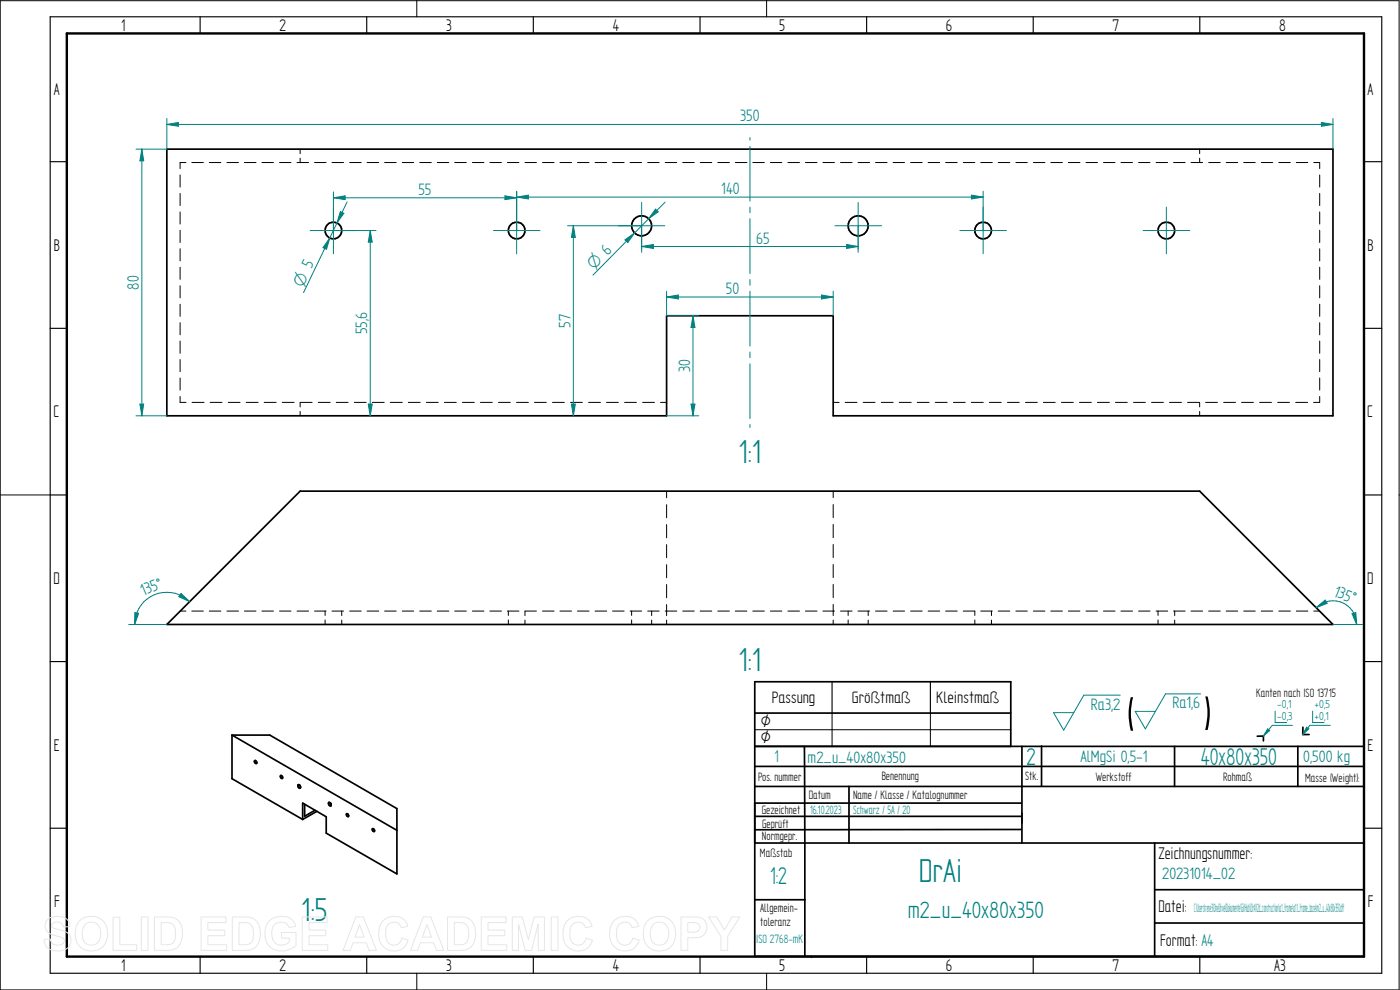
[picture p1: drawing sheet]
<svg xmlns="http://www.w3.org/2000/svg" width="420mm" height="297mm" viewBox="0 0 420 297" stroke-linecap="round" stroke-linejoin="round" font-family="sans-serif">
<g fill="none" stroke="#000" stroke-width=".51">
<path d="M226.5 214h76.8M391 218.2v2.2h1.9M226.5 223.9h182.9v63h-182.9v-82.3h76.8v19.3M226.5 236h182.9M226.5 230h182.9M241.4 223.9l.1 63M254.8 236v16.9M306.7 223.9v29M312.6 223.8v12M352.5 223.9v12.1M379.2 220.9h-1.9M379.2 220.8v1.5"/>
<path d="M389.5 223.9v12.1M226.5 252.9h182.9M226.5 244.9h80M226.5 241h80M306.5 248.9l-80 .1M346.5 252.9v34M226.5 270h15M346.5 276.9h62.9M346.5 267h62.9"/>
</g>
<circle cx="243.5" cy="286.9" r=".25" fill="#000"/>
<path d="M249.7 204.6v9.4M279.2 204.6v9.4" fill="none" stroke="#000" stroke-width=".34"/>
<path d="M226.5 218.9h76.8M249.7 214v9.9M279.2 214v9.9" fill="none" stroke="#000" stroke-width=".3"/>
<path d="M381.8 217.6l-2.6 3.2" fill="none" stroke="#008080" stroke-width=".3"/>
<path d="M380.4 218.7l.7 .5-1.9 1.6z" fill="#008080"/>
<path d="M380.4 218.7l.7 .5-1.9 1.6zM381.8 217.6h6.1M382.7 213.4v3.4h3.5M393.1 217.6l-2.1 2.8" fill="none" stroke="#008080" stroke-width=".3"/>
<path d="M392.1 218.2l.7 .5-1.8 1.7z" fill="#008080"/>
<g fill="none" stroke="#008080" stroke-width=".3">
<path d="M50.1 37.3l3.4-.6v1.2zM50.1 35.6v9.1M400 35.6v9.1M225.1 41.3v.8M225.1 43.9v16.4M225.1 62.1v1.7M225.1 65.6v16.5M225.1 83.9v1.7M225.1 87.4v16.4M225.1 105.6v1.7M225.1 109.1v16.5M225.1 127.4v.9"/>
<path d="M336.2 208.6h-10.9l-6.1 10.5-3-5.3h6.1M360.3 208.2h-10.5l-6.1 10.5-3-5.3h6M392.1 218.2l.7 .5-1.8 1.7zM393.1 217.6h6.1M393.9 213.4v3.4h3.5"/>
</g>
<g fill="none" stroke="#000" stroke-width=".3">
<path d="M.1 .2h419.8v296.8h-419.8M125.1 0v5M230.1 0v5M54 52.5v3.6M54 58v3.7M55.8 48.8h-1.8v1.8M57.6 48.8h3.4M62.8 48.8h3.5M68.1 48.8h3.5M73.4 48.8h3.4M78.6 48.8h3.5M83.9 48.8h3.4"/>
<path d="M89.1 48.8h3.5M90.1 44.7v1.4M90.1 47.5v1.3M94.4 48.8h3.5M99.6 48.8h3.5M104.9 48.8h3.5M110.2 48.8h3.5M115.4 48.8h3.5M120.7 48.8h3.5M126 48.8h3.4M131.2 48.8h3.5M136.5 48.8h3.4"/>
<path d="M141.8 48.8h3.4M147 48.8h3.5M152.3 48.8h3.4M157.6 48.8h3.4M162.8 48.8h3.5M168.1 48.8h3.4M173.3 48.8h3.5M178.6 48.8h3.5M183.8 48.8h3.5M189.1 48.8h3.5M194.4 48.8h3.4M199.6 48.8h3.5"/>
<path d="M204.9 48.8h3.5M210.1 48.8h3.5M215.4 48.8h3.5M220.7 48.8h3.4M225.9 48.8h3.5M231.2 48.8h3.4M236.5 48.8h3.4M241.7 48.8h3.5M247 48.8h3.4M252.3 48.8h3.4M257.5 48.8h3.5M262.8 48.8h3.4"/>
<path d="M268 48.8h3.5M273.3 48.8h3.5M278.5 48.8h3.5M283.8 48.8h3.5M289.1 48.8h3.5M294.3 48.8h3.5M299.6 48.8h3.5M304.9 48.8h3.4M310.1 48.8h3.5M315.4 48.8h3.4M320.6 48.8h3.5M325.9 48.8h3.5"/>
<path d="M331.2 48.8h3.4M336.4 48.8h3.5M341.7 48.8h3.4M347 48.8h3.4M352.2 48.8h3.5M357.5 48.8h3.4M360 44.7v1.4M360 47.5v1.3M362.7 48.8h3.5M368 48.8h3.5M373.2 48.8h3.5M378.5 48.8h3.5"/>
<path d="M383.8 48.8h3.5M389 48.8h3.5M394.3 48.8h1.8v1.8M396.1 52.5v3.6M396.1 58v3.7M54 63.6v3.6M54 69.1v3.7M54 74.6v3.7M396.1 63.6v3.6M396.1 69.1v3.7M396.1 74.6v3.7M54 80.2v3.6"/>
<path d="M54 85.7v3.7M54 91.3v3.6M54 96.8v3.7M396.1 80.2v3.6M396.1 85.7v3.7M396.1 91.3v3.6M396.1 96.8v3.7M54 119v1.7h1.8M54 102.3v3.7M54 107.9v3.6M54 113.4v3.7M396.1 102.3v3.7"/>
<path d="M396.1 107.9v3.6M396.1 113.4v3.7M396.1 119v1.7h-1.9M57.6 120.7h3.6M63.1 120.7h3.5M68.5 120.7h3.5M73.9 120.7h3.6M79.3 120.7h3.6M84.7 120.7h3.6M90.1 123.4v1.4M93.7 120.7h-3.6v1.4M95.5 120.7h3.6"/>
<path d="M100.9 120.7h3.6M106.3 120.7h3.6M111.7 120.7h3.6M117.1 120.7h3.6M122.5 120.7h3.6M128 120.7h3.5M133.4 120.7h3.5M138.8 120.7h3.6M144.2 120.7h3.5M149.6 120.7h3.6M155 120.7h3.6M160.4 120.7h3.5"/>
<path d="M165.8 120.7h3.6M171.2 120.7h3.6M176.6 120.7h3.6M182 120.7h3.6M187.4 120.7h3.6M192.9 120.7h3.5M198.2 120.7h1.9M250.1 120.7h1.7M253.7 120.7h3.5M259.1 120.7h3.5M264.5 120.7h3.5M269.9 120.7h3.6"/>
<path d="M275.3 120.7h3.5M280.7 120.7h3.6M286.1 120.7h3.6M291.5 120.7h3.6M296.9 120.7h3.6M302.3 120.7h3.6M307.8 120.7h3.5M313.1 120.7h3.6M318.5 120.7h3.6M324 120.7h3.5M329.3 120.7h3.6M334.8 120.7h3.5"/>
<path d="M340.2 120.7h3.5M345.6 120.7h3.6M351 120.7h3.6M356.4 120.7h3.5M360 120.7v1.4M360 123.4v1.4M361.8 120.7h3.6M367.2 120.7h3.6M372.6 120.7h3.6M378 120.7h3.6M383.4 120.7h3.6M388.9 120.7h3.5"/>
<path d="M.1 148.5h15M200.1 147.4v2M200.1 151.4v4M200.1 157.4v4M250.1 147.4v1.9M250.1 151.4v3.9M250.1 157.4v3.9M419.9 148.5h.2M200.1 163.4v3.9M200.1 169.4v4M200.1 175.4v4M250.1 163.4v3.9"/>
<path d="M250.1 169.4v3.9M250.1 175.3v4M54 183.3h1.8M57.6 183.3h3.4M62.8 183.3h3.5M68.1 183.3h3.5M73.4 183.3h3.4M78.6 183.3h3.5M83.9 183.3h3.4M89.1 183.3h3.5M94.4 183.3h3.5M97.6 183.3v1.4"/>
<path d="M97.6 186v1.4M99.6 183.3h3.5M102.6 183.3v1.4M102.6 186.1v1.3M104.9 183.3h3.5M110.2 183.3h3.5M115.4 183.3h3.5M120.7 183.3h3.5M126 183.3h3.4M131.2 183.3h3.5M136.5 183.3h3.4M141.8 183.3h3.4"/>
<path d="M147 183.3h3.5M152.3 183.3h3.4M152.6 183.3v1.4M152.6 186v1.4M157.6 186.1v1.3M161 183.3h-3.4v1.4M162.8 183.3h3.5M168.1 183.3h3.4M173.3 183.3h3.5M178.6 183.3h3.5M183.8 183.3h3.5M189.1 183.3h3.5"/>
<path d="M189.6 183.3v1.4M189.6 186v1.4M194.4 183.3h3.4M195.6 183.3v1.4M195.6 186.1v1.3M199.6 183.3h3.5M200.1 181.4v3.3M200.1 186.1v1.3M204.9 183.3h3.5M210.1 183.3h3.5M215.4 183.3h3.5M220.7 183.3h3.4"/>
<path d="M225.9 183.3h3.5M231.2 183.3h3.4M236.5 183.3h3.4M241.7 183.3h3.5M247 183.3h3.4M250.1 181.4v3.3M250.1 186.1v1.3M252.3 183.3h3.4M254.5 183.3v1.4M254.5 186v1.4M257.5 183.3h3.5M260.6 183.3v1.4"/>
<path d="M260.6 186.1v1.3M262.8 183.3h3.4M268 183.3h3.5M273.3 183.3h3.5M278.5 183.3h3.5M283.8 183.3h3.5M289.1 183.3h3.5v1.4M292.6 186v1.4M294.3 183.3h3.5M297.5 183.3v1.4M297.5 186.1v1.3M299.6 183.3h3.5"/>
<path d="M304.9 183.3h3.4M310.1 183.3h3.5M315.4 183.3h3.4M320.6 183.3h3.5M325.9 183.3h3.5M331.2 183.3h3.4M336.4 183.3h3.5M341.7 183.3h3.4M347 183.3h3.4M347.5 183.3v1.4M347.5 186v1.4M352.2 183.3h3.5"/>
<path d="M352.5 183.3v1.4M352.5 186.1v1.3M357.5 183.3h3.4M362.7 183.3h3.5M368 183.3h3.5M373.2 183.3h3.5M378.5 183.3h3.5M383.8 183.3h3.5M389 183.3h3.5M394.3 183.3h1.8M125.1 292v5M230.1 292v5"/>
</g>
<g fill="none" stroke="#000" stroke-width=".34">
<path d="M15.1 5h399.6v287h-399.6zM60.1 5v5M110.1 5v5M160.1 5v5M210.1 5v5M260.1 5v5M310.1 5v5M360.1 5v5M15.1 48.5h5M409.4 48.5h5.3M15.1 98.5h5M409.4 98.5h5.3"/>
<path d="M15.1 148.5h5M409.4 148.5h5.3M15.1 198.5h5M409.4 198.5h5.3M15.1 248.5h5M409.4 248.5h5.3M60.1 287v5M110.1 287v5M160.1 287v5M210.1 287v5M260.1 287v5M310.1 287v5"/>
<path d="M360.1 287v5"/>
</g>
<path d="M20.1 10h389.3v277h-389.3z" fill="none" stroke="#000" stroke-width=".72"/>
<g fill="none" stroke="#000" stroke-width=".51">
<path d="M50.1 44.7h349.9v80.1h-149.9v-30.1h-50v30.1h-150zM50.1 187.4l40-40h269.9l40 40zM69.6 220.6v13l21.2 12.3M69.6 220.6h11.4l38.1 22v19.6l-21.2-12.2v-4.9l-7.1-4.1v4.9M69.6 220.6l49.5 28.5M76.4 228.2l.6 .4v.4l-.5-.1zM84.2 232.7l.6 .3-.1 .6-.6-.5zM90 235.6l.2 .7-.3 .2-.4-.4-.1-.5 .3-.2 .4 .4M91.4 241.3v3.6l3.1-1.8M95.1 243.4l-4.3 2.5M98.7 240.7l.6 .4v.7l-.6-.4zM99.2 240.9l.1 .4"/>
<path d="M104 244.1l.6 .4-.1 .5-.5-.5zM111.7 248.8h.5l.2 .6-.6-.1z"/>
<circle cx="100" cy="69.2" r="2.51"/>
<circle cx="155.1" cy="69.2" r="2.5"/>
<circle cx="192.6" cy="67.8" r="3"/>
<circle cx="257.5" cy="67.8" r="3"/>
<circle cx="295" cy="69.2" r="2.5"/>
<circle cx="350" cy="69.2" r="2.5"/>
</g>
<path d="M50.1 37.3l3.4-.6v1.2z" fill="#008080"/>
<path d="M396.6 36.7l3.4 .6-3.4 .6z" fill="none" stroke="#008080" stroke-width=".3"/>
<path d="M396.6 36.7l3.4 .6-3.4 .6z" fill="#008080"/>
<path d="M50.1 37.3h349.9M40.8 44.7h9.3M40.8 124.8h9.3M42 121.2h1.1l-.5 3.6z" fill="none" stroke="#008080" stroke-width=".3"/>
<path d="M42 121.2h1.1l-.5 3.6z" fill="#008080"/>
<path d="M42.6 44.7l.5 3.6h-1.1z" fill="none" stroke="#008080" stroke-width=".3"/>
<path d="M42.6 44.7l.5 3.6h-1.1z" fill="#008080"/>
<path d="M42.6 44.7v80.1M102.1 63.5l1.1 .5-2.1 2.9zM104.2 60.6l-13.1 27.2" fill="none" stroke="#008080" stroke-width=".3"/>
<path d="M102.1 63.5l1.1 .5-2.1 2.9z" fill="#008080"/>
<path d="M99 71.4l-1 3.4-1.1-.5z" fill="none" stroke="#008080" stroke-width=".3"/>
<path d="M99 71.4l-1 3.4-1.1-.5z" fill="#008080"/>
<g fill="none" stroke="#008080" stroke-width=".3">
<path d="M100.1 57.6v18.6M151.5 58.8l3.6 .6-3.6 .5zM155.1 57.6v18.6M93.1 69.2h13.9M148.1 69.2h13.9M185.6 67.7h13.9M192.6 60.7v14.1M250.6 67.7h14M257.5 60.7v14.1M288.1 69.2h13.9M295.1 62.1v14.1M343.1 69.2h14"/>
<path d="M350 62.1v14.1"/>
</g>
<path d="M151.5 58.8l3.6 .6-3.6 .5z" fill="#008080"/>
<path d="M100.1 59.4l3.5-.6v1.1z" fill="none" stroke="#008080" stroke-width=".3"/>
<path d="M100.1 59.4l3.5-.6v1.1z" fill="#008080"/>
<path d="M100.1 59.4h55M155.1 59.1l3.5-.6v1.2zM155.1 57.4v11.8M295.1 57.4v11.8" fill="none" stroke="#008080" stroke-width=".3"/>
<path d="M155.1 59.1l3.5-.6v1.2z" fill="#008080"/>
<path d="M291.5 58.5l3.6 .6-3.6 .6z" fill="none" stroke="#008080" stroke-width=".3"/>
<path d="M291.5 58.5l3.6 .6-3.6 .6z" fill="#008080"/>
<path d="M155.1 59.1h140M196.7 62.7l.9 .8-2.9 2.1zM199.6 60.7l-21.6 21.9" fill="none" stroke="#008080" stroke-width=".3"/>
<path d="M196.7 62.7l.9 .8-2.9 2.1z" fill="#008080"/>
<path d="M187.6 72l2.8-2.1-2 2.9z" fill="none" stroke="#008080" stroke-width=".3"/>
<path d="M187.6 72l2.8-2.1-2 2.9z" fill="#008080"/>
<path d="M192.6 74l3.5-.6v1.1zM192.6 67.7v8M257.5 67.7v8" fill="none" stroke="#008080" stroke-width=".3"/>
<path d="M192.6 74l3.5-.6v1.1z" fill="#008080"/>
<path d="M254.1 73.4l3.4 .6-3.4 .5z" fill="none" stroke="#008080" stroke-width=".3"/>
<path d="M254.1 73.4l3.4 .6-3.4 .5z" fill="#008080"/>
<path d="M100.1 69.2h12.7M192.6 74h64.9M110.5 121.2h1.2l-.6 3.6z" fill="none" stroke="#008080" stroke-width=".3"/>
<path d="M110.5 121.2h1.2l-.6 3.6z" fill="#008080"/>
<path d="M111.1 69.2l.6 3.4h-1.2z" fill="none" stroke="#008080" stroke-width=".3"/>
<path d="M111.1 69.2l.6 3.4h-1.2z" fill="#008080"/>
<path d="M111.1 69.2v55.6M170.3 67.7h22.3M172.1 67.7l.6 3.5h-1.2z" fill="none" stroke="#008080" stroke-width=".3"/>
<path d="M172.1 67.7l.6 3.5h-1.2z" fill="#008080"/>
<path d="M171.5 121.2h1.2l-.6 3.6z" fill="none" stroke="#008080" stroke-width=".3"/>
<path d="M171.5 121.2h1.2l-.6 3.6z" fill="#008080"/>
<path d="M172.1 67.7v57.1M200.1 94.7h9.6M200.1 124.8h9.6M207.4 121.2h1.2l-.6 3.6z" fill="none" stroke="#008080" stroke-width=".3"/>
<path d="M207.4 121.2h1.2l-.6 3.6z" fill="#008080"/>
<path d="M208 94.7l.6 3.6h-1.2z" fill="none" stroke="#008080" stroke-width=".3"/>
<path d="M208 94.7l.6 3.6h-1.2z" fill="#008080"/>
<path d="M200.1 89.1l3.5-.6v1.2zM200.1 87.4v7.3M208 94.7v30.1M250.1 87.4v7.3" fill="none" stroke="#008080" stroke-width=".3"/>
<path d="M200.1 89.1l3.5-.6v1.2z" fill="#008080"/>
<path d="M246.5 88.5l3.6 .6-3.6 .6z" fill="none" stroke="#008080" stroke-width=".3"/>
<path d="M246.5 88.5l3.6 .6-3.6 .6z" fill="#008080"/>
<path d="M200.1 89.1h50M54.3 178.1l2.6 2.4-3.2-1.5zM38.6 187.4h11.5" fill="none" stroke="#008080" stroke-width=".3"/>
<path d="M54.3 178.1l2.6 2.4-3.2-1.5z" fill="#008080"/>
<path d="M40.5 183.8l1.1 .2-1.2 3.4z" fill="none" stroke="#008080" stroke-width=".3"/>
<path d="M40.5 183.8l1.1 .2-1.2 3.4z" fill="#008080"/>
<path d="M56.9 180.5a9.6 9.6 0 0 0-10.5-2.1 9.6 9.6 0 0 0-6 9M400 187.4h8.9M405.8 184.1l1.1-.3 .3 3.6z" fill="none" stroke="#008080" stroke-width=".3"/>
<path d="M405.8 184.1l1.1-.3 .3 3.6z" fill="#008080"/>
<path d="M395 182.3l2.7-2.3 .6 1z" fill="none" stroke="#008080" stroke-width=".3"/>
<path d="M395 182.3l2.7-2.3 .6 1z" fill="#008080"/>
<path d="M395 182.3a7.1 7.1 0 0 1 7.8-1.5 7.1 7.1 0 0 1 4.4 6.6" fill="none" stroke="#008080" stroke-width=".3"/>
<g fill="none" stroke="#e6e6e6" stroke-width=".3">
<path d="M14.2 276a4.8 4.8 0 0 1 6.2 .1l.4 .9 .2 1-2 .1a1.98 1.98 0 0 0-1.5-1.4 1.98 1.98 0 0 0-2 .7 1.32 1.32 0 0 0 1.6 1.4l.5 .1a4 4 0 0 1 3.6 2.5 3.3 3.3 0 0 1-3.9 3.9 3.6 3.6 0 0 1-4.1-3.4l1.9-.2a2.26 2.26 0 0 0 1.8 1.9 2.26 2.26 0 0 0 2.4-1.1 1.29 1.29 0 0 0-1.5-1.5 4.7 4.7 0 0 1-4.1-2.3l-.1-1.3zM23.9 276.2a5 5 0 0 1 6.2-.5 5 5 0 0 1 2.1 5.7 4.9 4.9 0 0 1-6 3.8 4.9 4.9 0 0 1-3.5-6.2l.3-1.4zM25.4 277.5a2.82 2.82 0 0 1 3.4-.5 2.82 2.82 0 0 1 1.4 3.1 2.81 2.81 0 0 1-1.5 3.2 2.81 2.81 0 0 1-3.5-.9 4.9 4.9 0 0 1 .2-4.9zM33.9 275.2h2.1v8.3h5v1.7h-7.1zM42.4 275.1h2v10.1h-2zM46.3 275.1h3.7a4.3 4.3 0 0 1 4.8 5.1 4.3 4.3 0 0 1-4.6 5h-3.9zM48.4 276.8a4.7 4.7 0 0 1 3.5 .6 5 5 0 0 1-.2 5.7l-1.1 .3-2.2 .1zM60.4 275.1h7.4v1.7h-5.4v2.3h5v1.7h-5v2.7h5.6v1.7h-7.6zM69.7 275.1h3.7a4.3 4.3 0 0 1 4.7 5.1 4.3 4.3 0 0 1-4.6 5h-3.8zM71.7 276.8a4.7 4.7 0 0 1 3.6 .6 5 5 0 0 1-.2 5.7l-1.1 .3-2.3 .1zM80.9 276.2a5.3 5.3 0 0 1 7.2 .3l.7 1.4-2.1 .4a2.73 2.73 0 0 0-3.3-1.5 2.73 2.73 0 0 0-1.8 3.2 3.1 3.1 0 0 0 1.6 3.3 3.1 3.1 0 0 0 3.6-.6v-1.2h-2.3v-1.7h4.3v4a5.9 5.9 0 0 1-8.5-.6 6 6 0 0 1 .6-7zM90.7 275.1h7.5v1.7h-5.5v2.3h5.1v1.7h-5.1v2.7h5.7v1.7h-7.7z"/>
<path d="M106.8 275.1h2.2l4 10.1h-2.2l-.9-2.3h-4l-.8 2.3h-2.2zM107.9 277.5l1.4 3.7h-2.8zM114.9 276.3a4.4 4.4 0 0 1 7.5 1.6l-2 .5a2.41 2.41 0 0 0-2.8-1.6 2.41 2.41 0 0 0-1.9 2.7 3.3 3.3 0 0 0 1.7 4 2.35 2.35 0 0 0 3.2-2l1.9 .6a4.5 4.5 0 0 1-5.3 3.1 4.5 4.5 0 0 1-3.5-5l.4-2.5zM127 275.1h2.3l3.9 10.1h-2.2l-.8-2.3h-4l-.9 2.3h-2.1zM128.1 277.5l1.4 3.7h-2.7zM134.3 275.1h3.7a4.3 4.3 0 0 1 4.7 5.1 4.3 4.3 0 0 1-4.6 5h-3.8zM136.3 276.8a4.7 4.7 0 0 1 3.6 .6 5 5 0 0 1-.2 5.7l-1.1 .3-2.3 .1zM144.4 275.1h7.5v1.7h-5.4v2.3h5v1.7h-5v2.7h5.6v1.7h-7.7zM153.7 275.1h3l1.9 6.8 1.7-6.8h3.1v10.1h-1.9v-8l-2 8h-1.9l-2-8v8h-1.9zM165.4 275.1h2.1v10.1h-2.1zM170.2 276.3a4.4 4.4 0 0 1 7.5 1.6l-2 .5a2.41 2.41 0 0 0-2.8-1.6 2.41 2.41 0 0 0-1.9 2.7 3.3 3.3 0 0 0 1.7 4 2.35 2.35 0 0 0 3.2-2l1.9 .6a4.5 4.5 0 0 1-5.3 3.1 4.5 4.5 0 0 1-3.6-5l.5-2.5zM184.2 276.3a4.4 4.4 0 0 1 7.5 1.6l-2 .5a2.41 2.41 0 0 0-2.8-1.6 2.41 2.41 0 0 0-1.9 2.7 3.3 3.3 0 0 0 1.7 4 2.35 2.35 0 0 0 3.2-2l1.9 .6a4.5 4.5 0 0 1-5.3 3.1 4.5 4.5 0 0 1-3.5-5l.4-2.5z"/>
<path d="M194.4 276.2a5 5 0 0 1 6.2-.5 5 5 0 0 1 2.1 5.7 4.9 4.9 0 0 1-6.1 3.8 4.9 4.9 0 0 1-3.5-6.2l.4-1.4zM195.9 277.5a2.82 2.82 0 0 1 3.4-.5 2.82 2.82 0 0 1 1.4 3.1 2.81 2.81 0 0 1-1.6 3.2 2.81 2.81 0 0 1-3.4-.9 4.9 4.9 0 0 1 .2-4.9zM204.4 275.1h3.2a3.8 3.8 0 0 1 4.1 1.4 3.3 3.3 0 0 1-.2 3.6 3.3 3.3 0 0 1-3.2 1.3h-1.9v3.8h-2zM206.4 276.8a4.8 4.8 0 0 1 3.1 .4 1.49 1.49 0 0 1 .3 1.8 1.49 1.49 0 0 1-1.7 .7h-1.7zM212.7 275.1h2.4l2.3 4 2.3-4h2.3l-3.6 5.8v4.3h-2v-4.3z"/>
</g>
<g font-size="16.1">
<text x="338" y="219.2">(</text>
<text x="361.1" y="218.9">)</text>
</g>
<g font-size="11.3" fill="#008080">
<text x="221.6" y="138.8">1:1</text>
<text x="221.6" y="201.4">1:1</text>
<text x="275.7" y="264.6">DrAi</text>
<text x="90.4" y="276.2">1:5</text>
</g>
<g font-size="8.2" fill="#008080">
<text x="308.1" y="229.6">2</text>
<text x="360.4" y="229.5">40x80x350</text>
<text x="231.1" y="265.3">1:2</text>
</g>
<text font-size="8" fill="#008080" x="272.4" y="275.5">m2_u_40x80x350</text>
<g font-size="5.7">
<text x="36.4" y="9.2">1</text>
<text x="83.9" y="9.2">2</text>
<text x="133.9" y="9.2">3</text>
<text x="183.9" y="9.2">4</text>
<text x="233.9" y="9.2">5</text>
<text x="283.9" y="9.2">6</text>
<text x="333.9" y="9.2">7</text>
<text x="383.9" y="9.2">8</text>
<text x="16.1" y="28.5">A</text>
<text x="410.4" y="28.5">A</text>
<text x="16.1" y="75.2">B</text>
<text x="410.4" y="75.2">B</text>
<text x="16" y="125.2">C</text>
<text x="410.3" y="125.2">C</text>
<text x="16" y="175.2">D</text>
<text x="410.3" y="175.2">D</text>
<text x="16.1" y="225.2">E</text>
<text x="410.4" y="225.2">E</text>
<text x="347.7" y="257.6">Zeichnungsnummer:</text>
<text x="16.3" y="272">F</text>
<text x="347.7" y="273.6">Datei:</text>
<text x="410.5" y="272">F</text>
<text x="348.2" y="283.9">Format: A4</text>
<text x="36.4" y="291.2">1</text>
<text x="83.9" y="291.2">2</text>
<text x="133.9" y="291.2">3</text>
<text x="183.9" y="291.2">4</text>
<text x="233.9" y="291.2">5</text>
<text x="283.9" y="291.2">6</text>
<text x="333.9" y="291.2">7</text>
<text x="382.4" y="291.2">A3</text>
</g>
<text font-size="5.7" fill="#008080" x="232.5" y="228.7">1</text>
<g font-size="5.6" fill="#008080">
<text x="222.1" y="36.4">350</text>
<text x="125.5" y="58.5">55</text>
<text x="216.4" y="58.3">140</text>
<text x="226.9" y="73.1">65</text>
<text x="41.7" y="86.9" transform="rotate(-90 41.7 86.9)">80</text>
<text x="217.8" y="88.3">50</text>
<text x="110.2" y="100.3" transform="rotate(-90 110.2 100.3)">55,6</text>
<text x="171.2" y="98.3" transform="rotate(-90 171.2 98.3)">57</text>
<text x="207.1" y="111.7" transform="rotate(-90 207.1 111.7)">30</text>
<text x="43" y="178.9" transform="rotate(-22 43 178.9)">135°</text>
<text x="400" y="178.7" transform="rotate(22 400 178.7)">135°</text>
<text x="327.4" y="212.9">Ra3,2</text>
<text x="351.9" y="212.6">Ra1,6</text>
<text x="242.4" y="228.9">m2_u_40x80x350</text>
<text x="324.3" y="228.8">AlMgSi 0,5-1</text>
<text x="391.1" y="228.8">0,500 kg</text>
<text x="348.8" y="263.7">20231014_02</text>
</g>
<g font-size="5.6">
<text x="231.6" y="210.9">Passung</text>
<text x="255.6" y="210.9">Größtmaß</text>
<text x="281" y="210.9">Kleinstmaß</text>
<text x="228.4" y="218.2">Ø</text>
<text x="228.4" y="223.1">Ø</text>
</g>
<g font-size="5.4" fill="#008080">
<text x="178.2" y="81.1" transform="rotate(-45 178.2 81.1)">O 6</text>
<text x="90.8" y="86.3" transform="rotate(-64 90.8 86.3)">O 5</text>
</g>
<g font-size="4.1">
<text x="377" y="209">Kanten nach ISO 13715</text>
<text x="307.7" y="234">Stk.</text>
<text x="227.5" y="234.3">Pos. nummer</text>
<text x="242.7" y="239.7">Datum</text>
<text x="256" y="239.6">Name / Klasse / Katalognummer</text>
<text x="264.6" y="234.1">Benennung</text>
<text x="328.8" y="234.4">Werkstoff</text>
<text x="367.1" y="234.2">Rohmaß</text>
<text x="391.7" y="234.6">Masse (Weight):</text>
<text x="228.6" y="244.1">Gezeichnet</text>
<text x="228.7" y="248.3">Geprüft</text>
<text x="228.1" y="257.1">Maßstab</text>
<text x="228.7" y="252.2">Normgepr.</text>
<text x="228.1" y="273.5">Allgemein-</text>
<text x="228.1" y="277.7">toleranz</text>
</g>
<g font-size="4.1" fill="#008080">
<text x="243.1" y="244.3">16.10.2023</text>
<text x="256.1" y="244.3">Schwarz / 5A / 20</text>
<text x="358.4" y="273.6">C:\Users\rene3\OneDrive\Dokumente\GitHub\DrAI\2d_construction\a1_frame\a1.1_frame_base\m2_u_40x80x350.dft</text>
<text x="227" y="283">ISO 2768-mK</text>
</g>
<g font-size="3.9" fill="#008080">
<text x="383.3" y="212.5">-0,1</text>
<text x="394.5" y="212.5">+0,5</text>
<text x="383.3" y="216.2">-0,3</text>
<text x="394.5" y="216.2">+0,1</text>
</g>
</svg>
